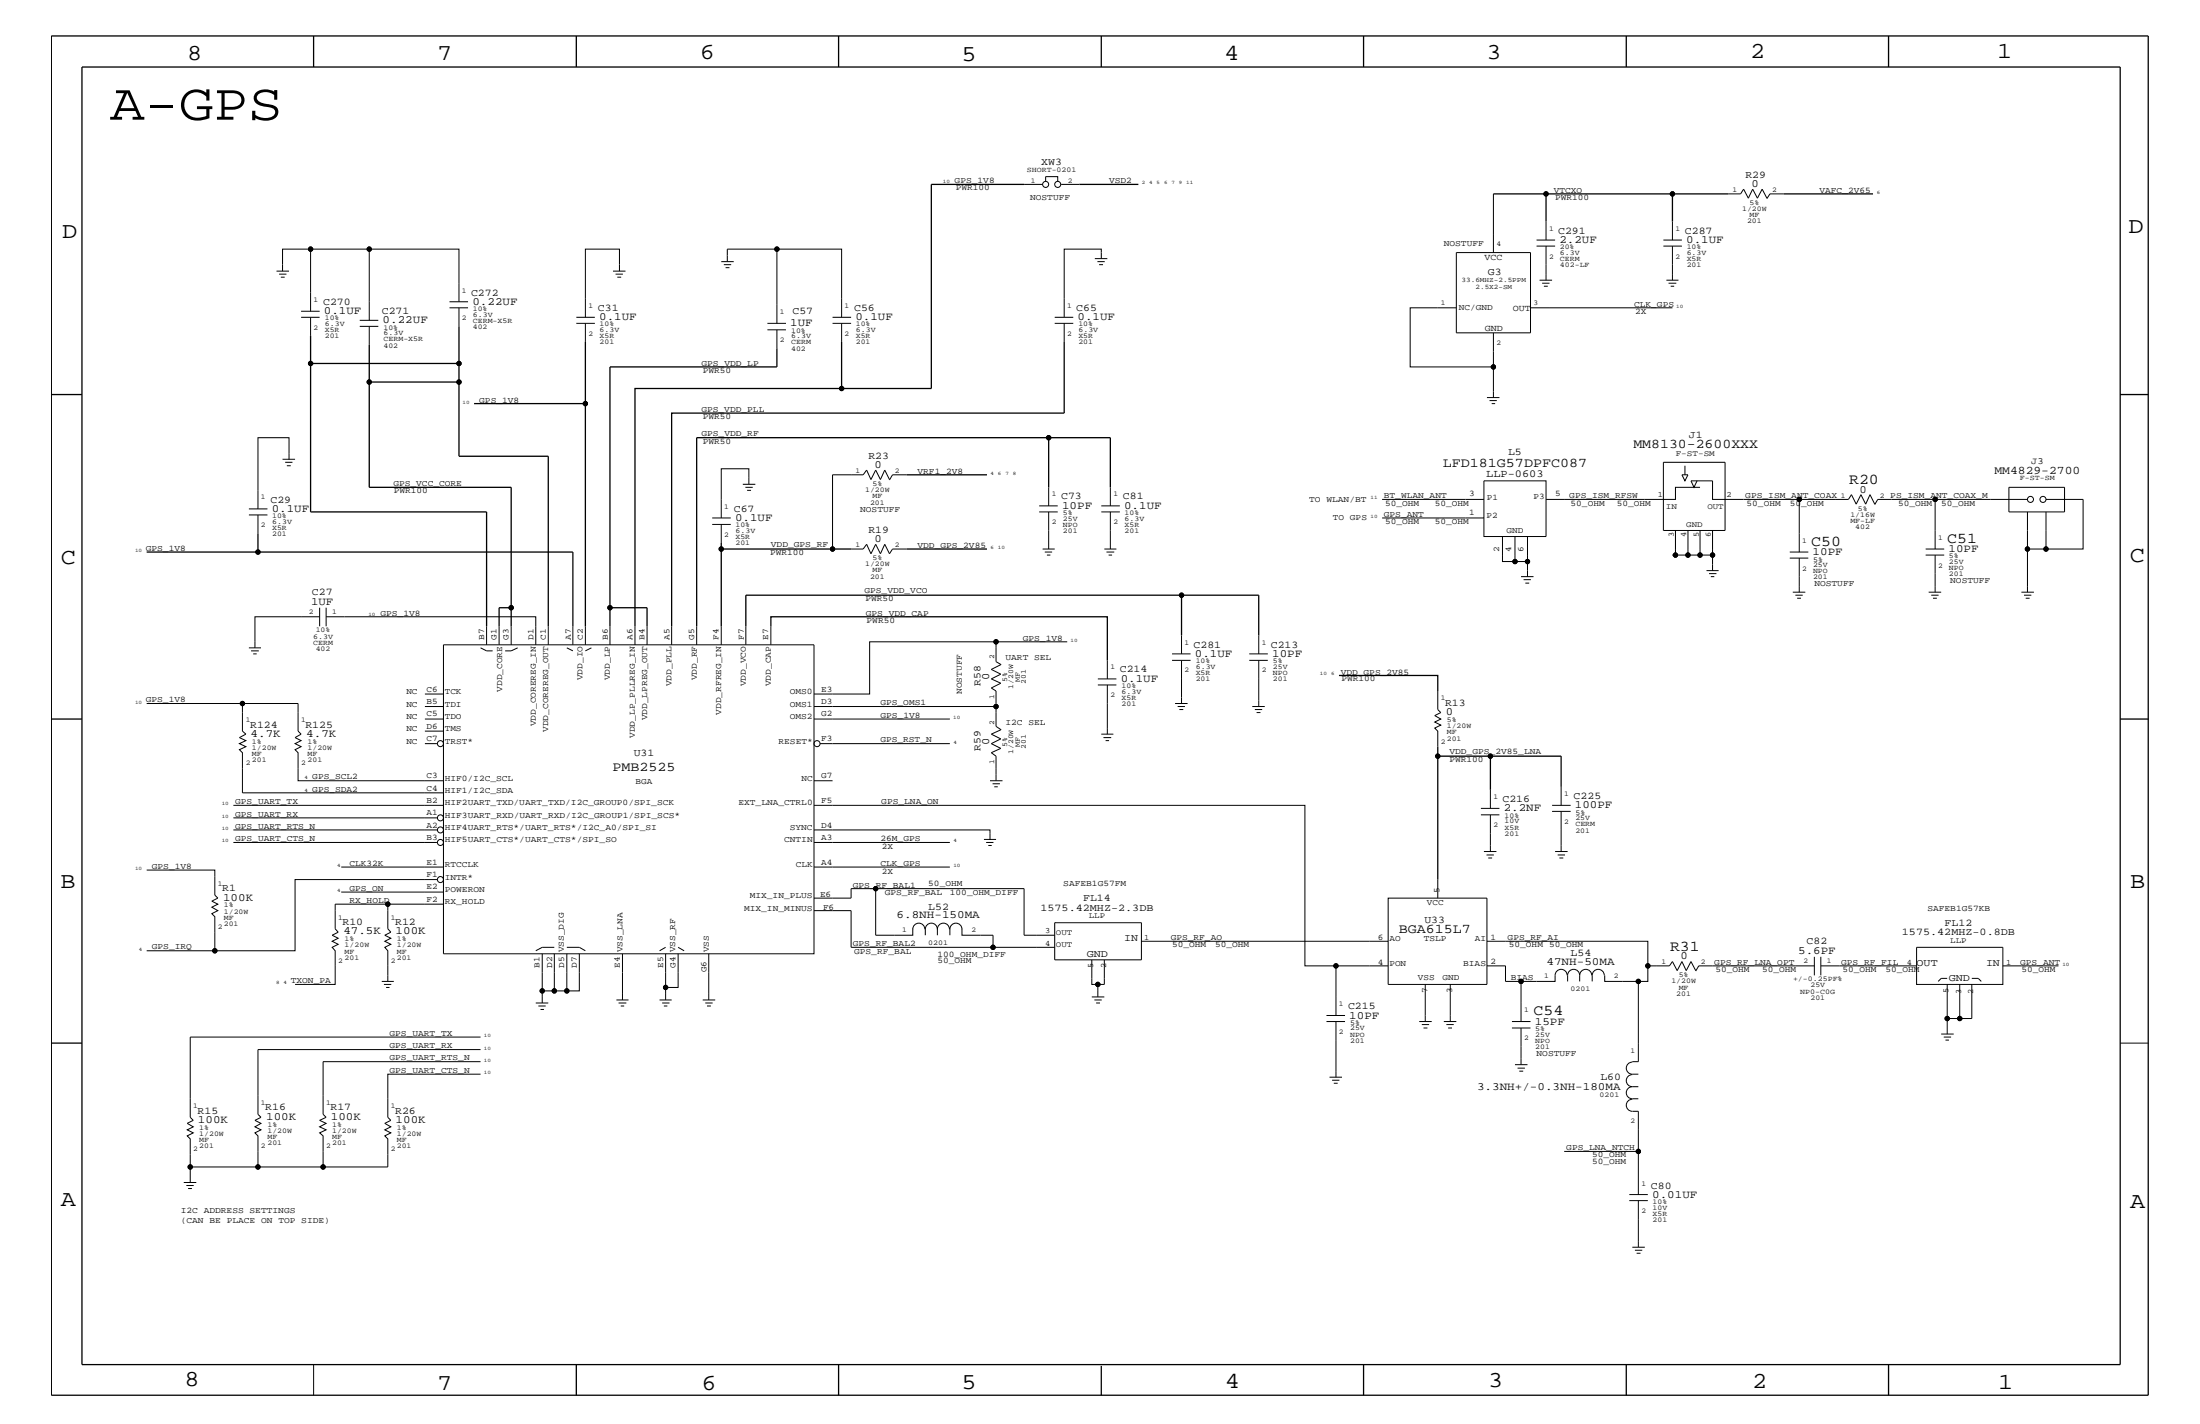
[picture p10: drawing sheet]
<svg xmlns="http://www.w3.org/2000/svg" width="432mm" height="279mm" viewBox="0 0 432 279" stroke-linecap="round" stroke-linejoin="round" font-family="sans-serif">
<g fill="none" stroke="#000" stroke-width=".2">
<path d="M201 36.2h3.6M205.2 35.6v-.9h2.4v.9M208.3 36.2h3.5M293.1 38v11.6M339.2 38h2.4l.6-.9 1 1.8 .8-1.8 .9 1.8 1-1.8 .9 1.8M350.1 38h-2.7l-.6 1M54.3 53.2h2.4M54.8 53.8h1.4M55.1 54.4h.8M61 48.9h-5.5v4.3M72.5 48.9h-11.5v12.2M88.2 59.2h3.7"/>
<path d="M90.1 59.2v-10.3h-17.6v14M120.3 53.2h2.5M120.8 53.8h1.5M121.2 54.4h.7M121.6 53.2v-4.3h-6.7v13.4M141.6 51.3h2.4M142.1 51.9h1.4M142.4 52.5h.8M152.5 48.9h-9.8v2.4M214.9 50.7h2.4M215.4 51.3h1.4M215.7 51.9h.8"/>
<path d="M216.2 50.7v-1.8h-7.3v13.4M285.8 49.6h14.6v15.7h-14.6zM301.6 48.3h3.6M301.6 47.1h3.6M302.2 55h2.4M302.7 55.6h1.4M303 56.2h.8M303.4 43.5v3.6M303.4 48.3v6.7M326.5 48.3h3.6M326.5 47.1h3.6M327.1 55h2.3"/>
<path d="M327.5 55.6h1.5M327.9 56.2h.7M328.3 43.5v3.6M328.3 48.3v6.7M59.1 62.3h3.6M59.1 61.1h3.6M61 62.3v3.6M70.6 64h3.7M70.6 62.9h3.7M72.5 64v3.7M88.2 60.4h3.7M90.1 60.4v3.6"/>
<path d="M113.1 63.4h3.7M113.1 62.3h3.7M114.9 63.4v3.7M150.6 63.4h3.7M150.6 64.7h3.7M152.5 64.7v3.7M163.4 63.4h3.6M163.4 62.3h3.6M165.2 62.3v-13.4h-12.7v14.5M165.2 63.4v3.7M207 63.4h3.7M207 62.3h3.7"/>
<path d="M208.9 63.4v3.7M285.8 60.4h-9v11.6h16.3v-6.7M291.8 78h2.5M292.4 78.6h1.4M292.8 79.2h.7M293.1 72v6M300.4 60.4h27.9M48.9 99.9h3.6M55.5 90.1h2.4M56 90.7h1.4M56.3 91.4h.8M56.7 90.1v-4.2h-6.1v14"/>
<path d="M145.8 95h2.5M146.3 95.6h1.4M146.6 96.2h.8M147 95v-3h-5.4v9.6M174.6 94.1l-.9-1.9-.9 1.9-.9-1.9-1 1.9-.8-1.9-.7 1h-6v14.5M178 93.2h-2.8l-.6 1M204 99.3h3.6M205.8 95.6v3.7M216.2 99.3h3.6M217.9 95.6v3.7M271.3 98h20M291.3 94.3h12.1v11h-12.1z"/>
<path d="M326.5 90.7h12.1v13.4h-12.1zM330.1 93.2h1.2l-.6 1.1zM330.7 91.4v1.8M333.1 94.3l-.6 1.3-.6-1.3h4.2v3.7h17M333.7 95.6h-4.9v2.4h-25.4M368 98.9l-1-1.8-.8 1.8-.9-1.8-1 1.8-.9-1.8-.6 .9h-9.7v10.3M379.8 98v9.7M394.3 95.6h10.9v4.8h-10.9zM397.9 98h-29.3l-.6 1M401.6 98h7.3v9.7h-7.3v-7.3M48.9 101h3.6M50.6 101v3.7"/>
<path d="M62.7 119.2v3.7M64 119.2v3.7M139.8 101.6h3.6M139.8 102.9h3.6M141.6 102.9v3.6M167 107.7h2.4l.7-.9 .8 1.9 1-1.9 .9 1.9 .9-1.9 .9 1.9 .6-1h2.8M204 100.4h3.6M204.6 107.7h2.4M205.1 108.3h1.4M205.5 108.9h.7M205.8 100.4v7.3M216.2 100.4h3.6"/>
<path d="M216.7 107.7h2.4M217.2 108.3h1.5M217.6 108.9h.7M217.9 100.4v7.3M271.3 101.6h20M294.9 105.3v4.9h4.9M297.3 105.3v4.9M298.5 113.1h2.5M299 113.7h1.5M299.4 114.4h.7M299.8 105.3v7.8M328.3 108.9h5.4"/>
<path d="M328.8 104.1v4.8M331.3 104.1v4.8M333.7 104.1v4.8h2.4v-4.8M334.9 112h2.4M335.4 112.6h1.5M335.8 113.1h.7M336.1 108.9v3.1M351.3 109.5h3.6M351.3 108.3h3.6M351.9 116.2h2.4M352.4 116.8h1.4M352.7 117.4h.8"/>
<path d="M353.1 109.5v6.7M378 107.7h3.6M378 108.9h3.6M378.5 116.2h2.5M379.1 116.8h1.4M379.4 117.4h.8M379.8 108.9v7.3M396.7 116.2h2.5M397.3 116.8h1.4M397.6 117.4h.8M397.9 100.4v7.3h3.7M397.9 107.7v8.5"/>
<path d="M28.8 138h18.8M48.9 127.1h2.3M49.3 127.7h1.5M49.7 128.3h.7M62.7 121h-12.7v6.1M64 121h41.2v5.5M83.4 138.6h3.6M83.4 136.2h3.6M87 126.5h72.8v60.6h-72.8zM94.3 127.1l1.2 .6h1.2M95.5 122.9v3.6M98 122.9v3.6"/>
<path d="M100.3 122.9v3.6M101.6 127.1l-1.3 .6h-1.2M107.6 122.9v3.6M111.3 127.1l1.1 .6M112.4 122.9v3.6M114.9 122.9v3.6M116.1 127.1l-1.2 .6M119.7 122.9v3.6M124.6 122.9v3.6M127 122.9v3.6M131.8 122.9v3.6M136.7 122.9v3.6"/>
<path d="M141.6 122.9v3.6M146.4 122.9v3.6M151.3 122.9v3.6M159.8 138.6h35.7M195.5 125.9h-24.8v10.3h-10.9M196.4 130.4l-1.8 .9 1.8 1-1.8 .9 1.8 .9-1.8 .9 .9 .6v6.9l1 .7M209.5 125.9h-14v3.9l1 .6M215.5 134.4h3.6M215.5 133.2h3.6M217.3 129.6v3.6M217.3 134.4v9.6M230 128.3h3.7"/>
<path d="M230 129.6h3.7M230.6 138h2.5M231.1 138.6h1.5M231.5 139.2h.7M231.9 124.7v3.6M231.9 129.6v8.4M245.2 128.3h3.6M245.2 129.6h3.6M245.8 138.6h2.4M246.3 139.2h1.4M246.6 139.8h.8M247.1 124.7v3.6"/>
<path d="M247.1 129.6v9M282.2 135.6v3.6l.6 .6-1.2 .6 1.2 .7-1.2 .6 1.2 .6-1.2 .6 .6 .6v3M45.8 158h41.2M83.4 145.9h2.4M83.4 143.5h3.6M83.4 141.1h3.6M87 153.2h-28.5v-5.5l-.6-.6 1.2-.6-1.2-.6 1.2-.6-1.2-.6 1.2-.7-.6-.5v-5.5h-10.9v5.5l.7 .5-1.3 .7 1.3 .6-1.3 .6 1.3 .6-1.3 .6 .6 .6v7.9h39.4M159.8 158h96.3v31.5h16.4M159.8 141.1h26.6M159.8 153.2h3.6M161 145.9h25.4M194.3 153.2h2.5"/>
<path d="M194.8 153.8h1.5M195.2 154.4h.6M196.4 143.2l-1.8 .8 1.8 1-1.8 .9 1.8 .9-1.8 .9 .9 .7v4.8M216.2 144h2.3M216.6 144.7h1.5M217 145.3h.7M290.7 159.9h3.6M290.7 158.6h3.6M292.5 155v3.6M292.5 159.9v7.2M304.6 158h3.7M304.6 159.2h3.7"/>
<path d="M306.4 154.4v3.6M306.4 159.2v7.9M28.8 170.7h13.4v4.9l.6 .6-1.2 .6 1.2 .6-1.2 .6 1.2 .7-1.2 .6 .6 .6v6.6h15.7v-13.9h27.9M45.8 162.8h40M45.8 165.3h40M45.8 160.5h40M67 170.1h20M67 175h20M76.1 177.4v4.8l.6 .7-1.2 .6 1.2 .6-1.2 .6 1.2 .6-1.2 .6 .6 .6v6.1M87 177.4h-21.2v4.8l.6 .7-1.2 .6 1.2 .6-1.2 .6 1.2 .6-1.2 .6 .6 .6v6.7h-7.9M159.8 176.2h7.2v-1.8h4.9v9.1h7.3v-1.3M159.8 162.8h34.5v1.9"/>
<path d="M159.8 170.1h26.6M159.8 165.3h26.6M159.8 178.7h7.2v7.2h40M171.9 174.4h29.1v9.1h6M193.1 164.7h2.4M193.5 165.3h1.5M194 165.9h.6M272.5 176.2h19.3v17h-19.3zM282.2 172.6v3.6M291.3 167.1h2.4M291.8 167.8h1.4M292.1 168.3h.8"/>
<path d="M305.2 167.1h2.5M305.7 167.8h1.5M306.1 168.3h.7M28.8 186.5h13.4M74.9 192.6h2.4M75.4 193.2h1.4M75.8 193.7h.7M105.2 196.8h2.4M105.7 197.4h1.4M106.1 198.1h.7M106.4 187.1v7.3h2.4M106.4 194.4v2.4"/>
<path d="M108.8 187.1v7.3h2.5M108.8 185.9h-2.4l-1.2 .6M111.3 187.1v7.3h2.4v-7.3M111.3 185.9h2.4l1.2 .6M121 196.2h2.4M121.4 196.8h1.5M121.8 197.4h.7M122.2 187.1v9.1M129.5 196.2h2.3M130 196.8h1.4M130.3 197.4h.7M130.6 187.1v6.6h2.5v-6.6"/>
<path d="M130.6 193.7v2.5M130.6 185.9l-1.1 .6M133.1 185.9l1.2 .6M137.9 196.2h2.5M138.4 196.8h1.5M138.8 197.4h.7M139.1 187.1v9.1M179.2 182.3a1.19 1.19 0 0 1 1.1-1.2 1.19 1.19 0 0 1 1.2 1.2M181.6 182.3a1.19 1.19 0 0 1 1.2-1.2 1.19 1.19 0 0 1 1.2 1.2 1.19 1.19 0 0 1 1.2-1.2 1.19 1.19 0 0 1 1.2 1.2M181.6 182.2v1.3M184 182.2v1.3M186.4 182.3a1.19 1.19 0 0 1 1.2-1.2 1.19 1.19 0 0 1 1.2 1.2"/>
<path d="M186.4 182.2v1.3M188.8 182.2v1.3h6.1v2.4M207 181h17v7.3h-17zM214.3 188.3v4.9h1.2M214.3 195.6h2.4M214.8 196.2h1.4M215.1 196.8h.8M215.5 193.2v2.4M216.7 188.3v4.9h-1.2M224 184.7h48.5M260.4 199.2h3.6M262.2 189.5v9.7"/>
<path d="M279.7 193.2v7.2M284.6 193.2v7.2M291.8 189.5h3.7v3.1h9.7v-1.2a1.19 1.19 0 0 1 1.2-1.2 1.19 1.19 0 0 1 1.2 1.2M291.8 184.7h31.6v4.8h4.3l.6-.8 .9 1.7 .9-1.7 .9 1.7 .9-1.7 .9 1.7M298.5 192.6v7.8M310 191.4a1.19 1.19 0 0 1 1.2-1.2 1.19 1.19 0 0 1 1.2 1.2M310 191.4a1.19 1.19 0 0 0-1.1-1.2 1.19 1.19 0 0 0-1.2 1.2v1.2M310 191.4v1.2M314.9 191.4a1.19 1.19 0 0 0-1.2-1.2 1.19 1.19 0 0 0-1.2 1.2v1.2M315 191.4v1.2h6.6M323.4 189.5v3.1h-1.8v15.7h-1.2M356.1 189.5h-22.7l-.6 1"/>
<path d="M356.1 187.7v3.7M357.4 189.5h18.8M357.4 187.7v3.7M376.2 185.9h16.9v7.3h-16.9zM382.2 193.2v6.6h2.4M382.2 199.8v3.1M382.2 192h-1.2l-.6 .6M384.6 193.2v6.6M387 193.2v6.6h-2.4M387 192h1.3l.6 .6M393.1 189.5h10.9M94.3 203.5h-57v15.7l.6 .6-1.2 .6 1.2 .7-1.2 .6 1.2 .6-1.2 .6 .6 .6v8.5"/>
<path d="M94.3 205.9h-43.7v12.7l.6 .6-1.2 .6 1.2 .6-1.2 .7 1.2 .6-1.2 .6 .6 .6v6.1h12.8v-6.1l-.7-.6 1.3-.6-1.3-.6 1.3-.7-1.3-.6 1.3-.6-.6-.6v-10.3h30.9M94.3 210.8h-18.2v8.4l.6 .6-1.2 .6 1.2 .7-1.2 .6 1.2 .6-1.2 .6 .6 .6v5.5h-12.7M260.4 200.4h3.6M260.9 211.4h2.5M261.5 211.9h1.4M261.8 212.5h.8M262.2 200.4v11M278.6 200.4h2.4M279.1 201h1.4M279.4 201.7h.8M283.4 200.4h2.4M283.9 201h1.4"/>
<path d="M284.2 201.7h.8M296.8 201.7h3.6M296.8 200.4h3.6M297.3 208.9h2.5M297.9 209.6h1.4M298.2 210.2h.8M298.5 201.7v7.2M320.4 213.2a1.19 1.19 0 0 0-1.2 1.2 1.19 1.19 0 0 0 1.2 1.2h1.2M320.4 208.4a1.19 1.19 0 0 0-1.2 1.2 1.19 1.19 0 0 0 1.2 1.2h1.2M320.4 210.8a1.19 1.19 0 0 0-1.2 1.2 1.19 1.19 0 0 0 1.2 1.2M320.4 215.7a1.19 1.19 0 0 0-1.2 1.1 1.19 1.19 0 0 0 1.2 1.2h1.2v7.9h-14.6M320.4 213.2h1.2"/>
<path d="M381 202.9h2.5M381.5 203.5h1.4M381.8 204.1h.7M416.1 204.7h5.5M36.1 232h2.4M36.6 232.6h1.4M36.9 233.2h.8M37.3 229h13.3M319.8 235.6h3.6M319.8 234.4h3.6M321.6 225.9v8.5M321.6 235.6v9.1"/>
<path d="M320.4 244.7h2.4M320.9 245.3h1.4M321.2 245.9h.8M61.6 267.7v6.1"/>
<circle cx="205.2" cy="36.2" r=".59"/>
<circle cx="207.6" cy="36.2" r=".59"/>
<circle cx="303.4" cy="38" r=".42"/>
<circle cx="328.3" cy="38" r=".42"/>
<circle cx="61" cy="48.9" r=".42"/>
<circle cx="72.5" cy="48.9" r=".42"/>
<circle cx="152.5" cy="48.9" r=".42"/>
<circle cx="61" cy="71.3" r=".42"/>
<circle cx="72.5" cy="75" r=".42"/>
<circle cx="90.1" cy="75" r=".42"/>
<circle cx="90.1" cy="71.3" r=".42"/>
<circle cx="114.9" cy="79.2" r=".42"/>
<circle cx="165.2" cy="76.2" r=".42"/>
<circle cx="293.1" cy="72" r=".42"/>
<circle cx="205.8" cy="85.9" r=".42"/>
<circle cx="353.1" cy="98" r=".42"/>
<circle cx="379.8" cy="98" r=".42"/>
<circle cx="398.5" cy="98" r=".59"/>
<circle cx="401" cy="98" r=".59"/>
<circle cx="50.6" cy="108.3" r=".42"/>
<circle cx="100.3" cy="119.2" r=".42"/>
<circle cx="119.7" cy="119.2" r=".42"/>
<circle cx="141.6" cy="107.7" r=".42"/>
<circle cx="163.4" cy="107.7" r=".42"/>
<circle cx="231.9" cy="116.8" r=".42"/>
<circle cx="297.3" cy="110.2" r=".42"/>
<circle cx="299.8" cy="110.2" r=".42"/>
<circle cx="328.8" cy="108.9" r=".42"/>
<circle cx="331.3" cy="108.9" r=".42"/>
<circle cx="333.7" cy="108.9" r=".42"/>
<circle cx="336.1" cy="108.9" r=".42"/>
<circle cx="397.9" cy="107.7" r=".42"/>
<circle cx="401.6" cy="107.7" r=".42"/>
<circle cx="47.6" cy="138" r=".42"/>
<circle cx="195.5" cy="138.6" r=".42"/>
<circle cx="195.5" cy="125.9" r=".42"/>
<circle cx="86.4" cy="145.9" r=".59"/>
<circle cx="160.4" cy="145.9" r=".59"/>
<circle cx="282.2" cy="148.4" r=".42"/>
<circle cx="292.5" cy="148.4" r=".42"/>
<circle cx="76.1" cy="177.4" r=".42"/>
<circle cx="86.4" cy="160.5" r=".59"/>
<circle cx="86.4" cy="172.6" r=".59"/>
<circle cx="86.4" cy="162.8" r=".59"/>
<circle cx="86.4" cy="165.3" r=".59"/>
<circle cx="171.9" cy="174.4" r=".42"/>
<circle cx="42.2" cy="186.5" r=".42"/>
<circle cx="106.4" cy="194.4" r=".42"/>
<circle cx="108.8" cy="194.4" r=".42"/>
<circle cx="111.3" cy="194.4" r=".42"/>
<circle cx="130.6" cy="193.7" r=".42"/>
<circle cx="194.9" cy="185.9" r=".42"/>
<circle cx="215.5" cy="193.2" r=".42"/>
<circle cx="262.2" cy="189.5" r=".42"/>
<circle cx="298.5" cy="192.6" r=".42"/>
<circle cx="321.6" cy="192.6" r=".42"/>
<circle cx="323.4" cy="189.5" r=".42"/>
<circle cx="382.2" cy="199.8" r=".42"/>
<circle cx="384.6" cy="199.8" r=".42"/>
<circle cx="37.3" cy="229" r=".42"/>
<circle cx="50.6" cy="229" r=".42"/>
<circle cx="63.4" cy="229" r=".42"/>
<circle cx="321.6" cy="225.9" r=".42"/>
</g>
<g fill="none" stroke="#000" stroke-width=".25">
<path d="M10.1 7.1h411.5v266.7h-411.5zM16.1 13.2h400v254.5h-400zM61.6 7.1v6.1M113.1 7.1v6.1M164.6 7.1v6.1M216.2 7.1v6.1M267.6 7.1v6.1M319.2 7.1v6.1M370.7 7.1v6.1M201 36.2h-18.2v40h-17.6M211.8 36.2h11.6M293.1 38h10.3"/>
<path d="M328.3 38h-24.9v5.5M339.2 38h-10.9v5.5M350.1 38h17.5M10.1 77.4h6M61 71.3h29.1M61 65.9v34.5h34.5v22.5M72.5 67.7v7.3M90.1 75h-17.6v20.6h27.8v27.3M90.1 64v25.5h17.5v33.4M93 79.2h21.9M114.9 67.1v55.8M152.5 68.4v3.6h-32.8v47.2"/>
<path d="M165.2 67.1v9.1h-40.6v46.7M208.9 67.1v14h-77.1v41.8M416.1 77.4h5.5M178 93.2h15.7M205.8 95.6v-9.7h12.1v9.7M205.8 85.9h-69.1v37M28.8 108.3h83.6v14.6M50.6 104.7v3.6M100.3 119.2h-2.3v3.7M141.6 107.7h25.4M141.6 106.5v16.4M178 107.7h15.7"/>
<path d="M231.9 116.8h-85.5v6.1M119.7 122.9v-3.7h7.3v3.7M151.3 122.9v-1.9h66v8.6M231.9 124.7v-7.9h15.2v7.9M262.8 132.5h19.4v3.1M10.1 141.1h6M282.2 146.5v1.9M292.5 148.4h-10.3v24.2M292.5 148.4h13.9v6M292.5 148.4v6.6M416.1 141.1h5.5M10.1 204.7h6"/>
<path d="M113.1 267.7v6.1M164.6 267.7v6.1M216.2 268v5.8M267.6 267.7v6.1M319.2 267.7v6.1M370.7 267.7v6.1"/>
</g>
<g fill="#000">
<circle cx="303.4" cy="38" r=".42"/>
<circle cx="328.3" cy="38" r=".42"/>
<circle cx="61" cy="48.9" r=".42"/>
<circle cx="72.5" cy="48.9" r=".42"/>
<circle cx="152.5" cy="48.9" r=".42"/>
<circle cx="61" cy="71.3" r=".42"/>
<circle cx="72.5" cy="75" r=".42"/>
<circle cx="90.1" cy="75" r=".42"/>
<circle cx="90.1" cy="71.3" r=".42"/>
<circle cx="114.9" cy="79.2" r=".42"/>
<circle cx="165.2" cy="76.2" r=".42"/>
<circle cx="293.1" cy="72" r=".42"/>
<circle cx="205.8" cy="85.9" r=".42"/>
<circle cx="353.1" cy="98" r=".42"/>
<circle cx="379.8" cy="98" r=".42"/>
<circle cx="50.6" cy="108.3" r=".42"/>
<circle cx="100.3" cy="119.2" r=".42"/>
<circle cx="119.7" cy="119.2" r=".42"/>
<circle cx="141.6" cy="107.7" r=".42"/>
<circle cx="163.4" cy="107.7" r=".42"/>
<circle cx="231.9" cy="116.8" r=".42"/>
<circle cx="297.3" cy="110.2" r=".42"/>
<circle cx="299.8" cy="110.2" r=".42"/>
<circle cx="328.8" cy="108.9" r=".42"/>
<circle cx="331.3" cy="108.9" r=".42"/>
<circle cx="333.7" cy="108.9" r=".42"/>
<circle cx="336.1" cy="108.9" r=".42"/>
<circle cx="397.9" cy="107.7" r=".42"/>
<circle cx="401.6" cy="107.7" r=".42"/>
<circle cx="47.6" cy="138" r=".42"/>
<circle cx="195.5" cy="138.6" r=".42"/>
<circle cx="195.5" cy="125.9" r=".42"/>
<circle cx="282.2" cy="148.4" r=".42"/>
<circle cx="292.5" cy="148.4" r=".42"/>
<circle cx="76.1" cy="177.4" r=".42"/>
<circle cx="171.9" cy="174.4" r=".42"/>
<circle cx="42.2" cy="186.5" r=".42"/>
<circle cx="106.4" cy="194.4" r=".42"/>
<circle cx="108.8" cy="194.4" r=".42"/>
<circle cx="111.3" cy="194.4" r=".42"/>
<circle cx="130.6" cy="193.7" r=".42"/>
<circle cx="194.9" cy="185.9" r=".42"/>
<circle cx="215.5" cy="193.2" r=".42"/>
<circle cx="262.2" cy="189.5" r=".42"/>
<circle cx="298.5" cy="192.6" r=".42"/>
<circle cx="321.6" cy="192.6" r=".42"/>
<circle cx="323.4" cy="189.5" r=".42"/>
<circle cx="382.2" cy="199.8" r=".42"/>
<circle cx="384.6" cy="199.8" r=".42"/>
<circle cx="37.3" cy="229" r=".42"/>
<circle cx="50.6" cy="229" r=".42"/>
<circle cx="63.4" cy="229" r=".42"/>
<circle cx="321.6" cy="225.9" r=".42"/>
</g>
<text font-size="10.2" x="21.6" y="23.5">A-GPS</text>
<g font-size="4.5">
<text x="36.8" y="11.7">8</text>
<text x="85.8" y="11.7">7</text>
<text x="137.3" y="11.5">6</text>
<text x="240.3" y="11.7">4</text>
<text x="291.8" y="11.5">3</text>
<text x="343.5" y="11.5">2</text>
<text x="392" y="11.5">1</text>
<text x="188.7" y="12.1">5</text>
<text x="12.2" y="46.8">D</text>
<text x="417.7" y="45.7">D</text>
<text x="11.9" y="110.6">C</text>
<text x="418" y="110.3">C</text>
<text x="11.9" y="174.3">B</text>
<text x="418.1" y="174.2">B</text>
<text x="11.9" y="236.7">A</text>
<text x="418.1" y="237.1">A</text>
<text x="36.2" y="271.9">8</text>
<text x="85.8" y="272.7">7</text>
<text x="137.7" y="272.7">6</text>
<text x="188.7" y="272.5">5</text>
<text x="240.4" y="272.3">4</text>
<text x="292.1" y="272.2">3</text>
<text x="343.9" y="272.3">2</text>
<text x="392.2" y="272.6">1</text>
</g>
<g font-size="3">
<text x="362.9" y="95">R20</text>
<text x="355.5" y="107.1">C50</text>
<text x="382.2" y="106.5">C51</text>
<text x="327.8" y="186.5">R31</text>
<text x="301" y="199.2">C54</text>
</g>
<g font-size="2.6">
<text x="320.6" y="88">MM8130-2600XXX</text>
<text x="283.2" y="91.6">LFD181G57DPFC087</text>
<text x="120.2" y="151.3">PMB2525</text>
<text x="274.5" y="183.1">BGA615L7</text>
</g>
<text font-size="2.3" x="391.5" y="92.9">MM4829-2700</text>
<g font-size="2.2">
<text x="343.8" y="36.7">0</text>
<text x="306.1" y="47.7">2.2UF</text>
<text x="331" y="47.7">0.1UF</text>
<text x="92.7" y="59.8">0.22UF</text>
<text x="63.6" y="61.7">0.1UF</text>
<text x="75.1" y="63.4">0.22UF</text>
<text x="117.6" y="62.9">0.1UF</text>
<text x="155.1" y="64">1UF</text>
<text x="167.9" y="62.9">0.1UF</text>
<text x="211.5" y="62.9">0.1UF</text>
<text x="171.7" y="91.8">0</text>
<text x="53.3" y="100.4">0.1UF</text>
<text x="208.4" y="99.9">10PF</text>
<text x="220.6" y="99.9">0.1UF</text>
<text x="365" y="96.7">0</text>
<text x="144.3" y="102.2">0.1UF</text>
<text x="171.7" y="106.4">0</text>
<text x="355.8" y="108.9">10PF</text>
<text x="382.4" y="108.3">10PF</text>
<text x="61" y="118.6">1UF</text>
<text x="234.5" y="128.9">0.1UF</text>
<text x="249.7" y="128.9">10PF</text>
<text x="194.1" y="133.4" transform="rotate(-90 194.1 133.4)">0</text>
<text x="220" y="133.8">0.1UF</text>
<text x="283.8" y="140.3">0</text>
<text x="49.2" y="144.6">4.7K</text>
<text x="60.1" y="144.6">4.7K</text>
<text x="194.1" y="146.1" transform="rotate(-90 194.1 146.1)">0</text>
<text x="295.1" y="159.2">2.2NF</text>
<text x="309.1" y="158.6">100PF</text>
<text x="43.8" y="176.7">100K</text>
<text x="67.4" y="183.3">47.5K</text>
<text x="77.6" y="183.3">100K</text>
<text x="176" y="180.2">6.8NH-150MA</text>
<text x="303.5" y="189.3">47NH-50MA</text>
<text x="329.8" y="188.2">0</text>
<text x="352.9" y="187.1">5.6PF</text>
<text x="264.8" y="199.8">10PF</text>
<text x="301.2" y="201">15PF</text>
<text x="289.9" y="213.8">3.3NH+/-0.3NH-180MA</text>
<text x="38.9" y="220.3">100K</text>
<text x="52.2" y="219.7">100K</text>
<text x="64.9" y="219.7">100K</text>
<text x="77.6" y="220.3">100K</text>
<text x="324.3" y="235">0.01UF</text>
</g>
<text font-size="2.1" x="291.7" y="93.7">LLP-0603</text>
<g font-size="2">
<text x="204.4" y="32.5">XW3</text>
<text x="342.6" y="35">R29</text>
<text x="305.8" y="45.9">C291</text>
<text x="330.7" y="45.9">C287</text>
<text x="292" y="54">G3</text>
<text x="63.4" y="59.8">C270</text>
<text x="92.5" y="58">C272</text>
<text x="74.9" y="61.7">C271</text>
<text x="117.3" y="61.1">C31</text>
<text x="155.5" y="61.7">C57</text>
<text x="167.6" y="61.1">C56</text>
<text x="211.2" y="61.1">C65</text>
<text x="296" y="89.2">L5</text>
<text x="331.5" y="85.9">J1</text>
<text x="170.4" y="90.1">R23</text>
<text x="53.1" y="98.7">C29</text>
<text x="144" y="100.4">C67</text>
<text x="208.3" y="98">C73</text>
<text x="220.4" y="98">C81</text>
<text x="170.4" y="104.7">R19</text>
<text x="61.2" y="116.8">C27</text>
<text x="219.8" y="131.9">C214</text>
<text x="234.3" y="127.1">C281</text>
<text x="249.4" y="127.1">C213</text>
<text x="192.4" y="134.6" transform="rotate(-90 192.4 134.6)">R58</text>
<text x="49.1" y="142.8">R124</text>
<text x="59.9" y="142.8">R125</text>
<text x="283.6" y="138.5">R13</text>
<text x="124.4" y="148.4">U31</text>
<text x="192.4" y="147.3" transform="rotate(-90 192.4 147.3)">R59</text>
<text x="294.9" y="157.4">C216</text>
<text x="308.9" y="156.8">C225</text>
<text x="43.6" y="174.9">R1</text>
<text x="182.2" y="178.5">L52</text>
<text x="204.2" y="178.7">1575.42MHZ-2.3DB</text>
<text x="212.6" y="176.8">FL14</text>
<text x="67.2" y="181.6">R10</text>
<text x="77.6" y="181.6">R12</text>
<text x="220.6" y="184.7">IN</text>
<text x="279.6" y="181">U33</text>
<text x="354.6" y="185.3">C82</text>
<text x="373.3" y="183.5">1575.42MHZ-0.8DB</text>
<text x="381.7" y="181.6">FL12</text>
<text x="213.3" y="187.7">GND</text>
<text x="308.3" y="187.6">L54</text>
<text x="376.2" y="189.6">OUT</text>
<text x="389.8" y="189.5">IN</text>
<text x="382.5" y="192.6">GND</text>
<text x="264.6" y="198.1">C215</text>
<text x="314.1" y="211.9">L60</text>
<text x="38.8" y="218.6">R15</text>
<text x="52.1" y="217.9">R16</text>
<text x="64.9" y="217.9">R17</text>
<text x="77.6" y="218.6">R26</text>
<text x="324" y="233.2">C80</text>
</g>
<text font-size="1.9" x="398.7" y="91.1">J3</text>
<g font-size="1.8">
<text x="291.3" y="51.1">VCC</text>
<text x="291.4" y="64.9">GND</text>
<text x="296.9" y="61.1">OUT</text>
</g>
<g font-size="1.7">
<text x="187.4" y="35.9">GPS_1V8</text>
<text x="217.7" y="35.9">VSD2</text>
<text x="187.6" y="37.4">PWR100</text>
<text x="202.2" y="39.2">NOSTUFF</text>
<text x="305" y="37.8">VTCXO</text>
<text x="305.2" y="39.2">PWR100</text>
<text x="357.1" y="37.8">VAFC_2V65</text>
<text x="283.4" y="48.3">NOSTUFF</text>
<text x="286.3" y="60.9">NC/GND</text>
<text x="320.7" y="60.2">CLK_GPS</text>
<text x="321" y="61.7">2X</text>
<text x="137.7" y="71.7">GPS_VDD_LP</text>
<text x="137.9" y="73.2">PWR50</text>
<text x="94.1" y="79">GPS_1V8</text>
<text x="137.7" y="80.8">GPS_VDD_PLL</text>
<text x="137.9" y="82.2">PWR50</text>
<text x="137.7" y="85.6">GPS_VDD_RF</text>
<text x="137.9" y="87.1">PWR50</text>
<text x="77.2" y="95.4">GPS_VCC_CORE</text>
<text x="180.1" y="92.9">VRF1_2V8</text>
<text x="77.3" y="96.8">PWR100</text>
<text x="168.8" y="100.4">NOSTUFF</text>
<text x="257" y="98.4">TO WLAN/BT</text>
<text x="271.6" y="97.7">BT_WLAN_ANT</text>
<text x="271.6" y="101.4">GPS_ANT</text>
<text x="271.9" y="99.3">50_OHM</text>
<text x="281.6" y="99.3">50_OHM</text>
<text x="288.4" y="97.3">3</text>
<text x="288.4" y="101">1</text>
<text x="291.8" y="101.6">P2</text>
<text x="291.8" y="98.2">P1</text>
<text x="301" y="98">P3</text>
<text x="305.2" y="97.3">5</text>
<text x="308" y="97.7">GPS_ISM_RFSW</text>
<text x="308.3" y="99.3">50_OHM</text>
<text x="317.3" y="99.3">50_OHM</text>
<text x="342.6" y="97.7">GPS_ISM_ANT_COAX</text>
<text x="342.8" y="99.3">50_OHM</text>
<text x="351.3" y="99.3">50_OHM</text>
<text x="371" y="97.7">PS_ISM_ANT_COAX_M</text>
<text x="372.5" y="99.3">50_OHM</text>
<text x="381" y="99.3">50_OHM</text>
<text x="151.3" y="107.4">VDD_GPS_RF</text>
<text x="180.1" y="107.5">VDD_GPS_2V85</text>
<text x="261.6" y="102.1">TO GPS</text>
<text x="271.9" y="102.9">50_OHM</text>
<text x="281.6" y="102.9">50_OHM</text>
<text x="295.7" y="104.7">GND</text>
<text x="28.6" y="108.1">GPS_1V8</text>
<text x="151.1" y="108.8">PWR100</text>
<text x="294.2" y="108.2" transform="rotate(-90 294.2 108.2)">2</text>
<text x="296.6" y="108.2" transform="rotate(-90 296.6 108.2)">4</text>
<text x="299" y="108.2" transform="rotate(-90 299 108.2)">6</text>
<text x="169.7" y="116.4">GPS_VDD_VCO</text>
<text x="169.8" y="117.9">PWR50</text>
<text x="356.1" y="115">NOSTUFF</text>
<text x="382.8" y="114.4">NOSTUFF</text>
<text x="74.7" y="120.8">GPS_1V8</text>
<text x="95" y="125.5" transform="rotate(-90 95 125.5)">B7</text>
<text x="97.5" y="125.5" transform="rotate(-90 97.5 125.5)">G1</text>
<text x="99.8" y="125.5" transform="rotate(-90 99.8 125.5)">G3</text>
<text x="104.7" y="125.5" transform="rotate(-90 104.7 125.5)">D1</text>
<text x="107.1" y="125.5" transform="rotate(-90 107.1 125.5)">C1</text>
<text x="112" y="125.5" transform="rotate(-90 112 125.5)">A7</text>
<text x="114.4" y="125.5" transform="rotate(-90 114.4 125.5)">C2</text>
<text x="119.3" y="125.5" transform="rotate(-90 119.3 125.5)">B6</text>
<text x="124.1" y="125.5" transform="rotate(-90 124.1 125.5)">A6</text>
<text x="126.5" y="125.5" transform="rotate(-90 126.5 125.5)">B4</text>
<text x="131.4" y="125.5" transform="rotate(-90 131.4 125.5)">A5</text>
<text x="136.2" y="125.5" transform="rotate(-90 136.2 125.5)">G5</text>
<text x="141.1" y="125.5" transform="rotate(-90 141.1 125.5)">F4</text>
<text x="146" y="125.5" transform="rotate(-90 146 125.5)">F7</text>
<text x="150.8" y="125.5" transform="rotate(-90 150.8 125.5)">E7</text>
<text x="169.9" y="120.8">GPS_VDD_CAP</text>
<text x="170.1" y="122.3">PWR50</text>
<text x="200.7" y="125.7">GPS_1V8</text>
<text x="197.4" y="129.6">UART SEL</text>
<text x="28.6" y="137.8">GPS_1V8</text>
<text x="79.8" y="136.2">NC</text>
<text x="83.7" y="135.7">C6</text>
<text x="87.3" y="136.2">TCK</text>
<text x="98.6" y="135.7" transform="rotate(-90 98.6 135.7)">VDD_CORE</text>
<text x="114.3" y="133.5" transform="rotate(-90 114.3 133.5)">VDD_IO</text>
<text x="119.7" y="133.5" transform="rotate(-90 119.7 133.5)">VDD_LP</text>
<text x="131.8" y="134.6" transform="rotate(-90 131.8 134.6)">VDD_PLL</text>
<text x="136.7" y="133.5" transform="rotate(-90 136.7 133.5)">VDD_RF</text>
<text x="146.4" y="134.6" transform="rotate(-90 146.4 134.6)">VDD_VCO</text>
<text x="151.3" y="134.6" transform="rotate(-90 151.3 134.6)">VDD_CAP</text>
<text x="155" y="136.2">OMS0</text>
<text x="161.2" y="135.7">E3</text>
<text x="188.8" y="136.2" transform="rotate(-90 188.8 136.2)">NOSTUFF</text>
<text x="263.1" y="132.4">VDD_GPS_2V85</text>
<text x="263.3" y="133.6">PWR100</text>
<text x="79.8" y="143.5">NC</text>
<text x="79.8" y="138.6">NC</text>
<text x="79.8" y="141.1">NC</text>
<text x="83.7" y="138.1">B5</text>
<text x="83.7" y="140.6">C5</text>
<text x="83.7" y="143">D6</text>
<text x="87.3" y="143.5">TMS</text>
<text x="87.3" y="138.6">TDI</text>
<text x="87.3" y="141.1">TDO</text>
<text x="105.2" y="142.5" transform="rotate(-90 105.2 142.5)">VDD_COREREG_IN</text>
<text x="107.6" y="143.6" transform="rotate(-90 107.6 143.6)">VDD_COREREG_OUT</text>
<text x="127" y="141.3" transform="rotate(-90 127 141.3)">VDD_LPREG_OUT</text>
<text x="141.6" y="140.2" transform="rotate(-90 141.6 140.2)">VDD_RFREG_IN</text>
<text x="155" y="138.6">OMS1</text>
<text x="155" y="141.1">OMS2</text>
<text x="161.2" y="138.1">D3</text>
<text x="161.2" y="140.6">G2</text>
<text x="172.8" y="138.4">GPS_OMS1</text>
<text x="172.8" y="140.8">GPS_1V8</text>
<text x="197.4" y="142.3">I2C SEL</text>
<text x="79.8" y="145.9">NC</text>
<text x="83.7" y="145.4">C7</text>
<text x="87.3" y="145.9">TRST*</text>
<text x="124.6" y="144.8" transform="rotate(-90 124.6 144.8)">VDD_LP_PLLREG_IN</text>
<text x="152.8" y="145.9">RESET*</text>
<text x="161.2" y="145.4">F3</text>
<text x="172.8" y="145.7">GPS_RST_N</text>
<text x="284.5" y="147.9">VDD_GPS_2V85_LNA</text>
<text x="284.5" y="149.5">PWR100</text>
<text x="61.3" y="152.9">GPS_SCL2</text>
<text x="61.3" y="155.4">GPS_SDA2</text>
<text x="83.7" y="152.7">C3</text>
<text x="83.7" y="155.1">C4</text>
<text x="87.3" y="155.6">HIF1/I2C_SDA</text>
<text x="87.3" y="153.2">HIF0/I2C_SCL</text>
<text x="124.8" y="153.8">BGA</text>
<text x="157.3" y="153.2">NC</text>
<text x="161.2" y="152.7">G7</text>
<text x="46.1" y="160.2">GPS_UART_RX</text>
<text x="46.1" y="157.8">GPS_UART_TX</text>
<text x="83.7" y="157.5">B2</text>
<text x="83.7" y="160">A1</text>
<text x="87.3" y="160.5">HIF3UART_RXD/UART_RXD/I2C_GROUP1/SPI_SCS*</text>
<text x="87.3" y="158">HIF2UART_TXD/UART_TXD/I2C_GROUP0/SPI_SCK</text>
<text x="144.9" y="158">EXT_LNA_CTRL0</text>
<text x="161.2" y="157.5">F5</text>
<text x="173" y="157.7">GPS_LNA_ON</text>
<text x="46.1" y="162.7">GPS_UART_RTS_N</text>
<text x="46.1" y="165">GPS_UART_CTS_N</text>
<text x="83.7" y="162.4">A2</text>
<text x="83.7" y="164.8">B3</text>
<text x="87.3" y="162.8">HIF4UART_RTS*/UART_RTS*/I2C_A0/SPI_SI</text>
<text x="87.3" y="165.3">HIF5UART_CTS*/UART_CTS*/SPI_SO</text>
<text x="153.9" y="165.3">CNTIN</text>
<text x="155" y="162.8">SYNC</text>
<text x="161.2" y="162.4">D4</text>
<text x="161.2" y="164.8">A3</text>
<text x="172.8" y="165">26M_GPS</text>
<text x="173.1" y="166.5">2X</text>
<text x="29.8" y="170.5">GPS_1V8</text>
<text x="68.6" y="169.9">CLK32K</text>
<text x="83.7" y="169.7">E1</text>
<text x="83.7" y="172.1">F1</text>
<text x="87.3" y="172.6">INTR*</text>
<text x="87.3" y="170.1">RTCCLK</text>
<text x="156.2" y="170.1">CLK</text>
<text x="161.2" y="169.7">A4</text>
<text x="172.8" y="169.9">CLK_GPS</text>
<text x="173.1" y="171.4">2X</text>
<text x="182.2" y="173.8">50_OHM</text>
<text x="208.7" y="173.8">SAFEB1G57FM</text>
<text x="68.6" y="174.8">GPS_ON</text>
<text x="68.6" y="177.2">RX_HOLD</text>
<text x="83.7" y="174.5">E2</text>
<text x="83.7" y="176.9">F2</text>
<text x="87.3" y="175">POWERON</text>
<text x="87.3" y="177.4">RX_HOLD</text>
<text x="146.1" y="178.7">MIX_IN_MINUS</text>
<text x="147.2" y="176.2">MIX_IN_PLUS</text>
<text x="161" y="176.1">E6</text>
<text x="161.5" y="178.5">F6</text>
<text x="167.4" y="174.2">GPS_RF_BAL1</text>
<text x="173.7" y="175.6">GPS_RF_BAL</text>
<text x="186.4" y="175.6">100_OHM_DIFF</text>
<text x="280.1" y="177.7">VCC</text>
<text x="282.5" y="175.2" transform="rotate(-90 282.5 175.2)">5</text>
<text x="378.3" y="178.7">SAFEB1G57KB</text>
<text x="167.4" y="185.7">GPS_RF_BAL2</text>
<text x="229.8" y="184.4">GPS_RF_AO</text>
<text x="230" y="185.9">50_OHM</text>
<text x="238.5" y="185.9">50_OHM</text>
<text x="270.4" y="184.4">6</text>
<text x="272.7" y="184.7">AO</text>
<text x="279.4" y="184.7">TSLP</text>
<text x="289.5" y="184.7">AI</text>
<text x="292.5" y="184.3">1</text>
<text x="295.9" y="184.4">GPS_RF_AI</text>
<text x="296.2" y="185.9">50_OHM 50_OHM</text>
<text x="29.8" y="186.3">GPS_IRQ</text>
<text x="105.9" y="189.9" transform="rotate(-90 105.9 189.9)">B1</text>
<text x="108.4" y="189.9" transform="rotate(-90 108.4 189.9)">D2</text>
<text x="110.7" y="186.9" transform="rotate(-90 110.7 186.9)">VSS_DIG</text>
<text x="110.7" y="189.9" transform="rotate(-90 110.7 189.9)">D5</text>
<text x="113.2" y="189.9" transform="rotate(-90 113.2 189.9)">D7</text>
<text x="121.7" y="189.9" transform="rotate(-90 121.7 189.9)">E4</text>
<text x="122.2" y="186.9" transform="rotate(-90 122.2 186.9)">VSS_LNA</text>
<text x="130.1" y="189.9" transform="rotate(-90 130.1 189.9)">E5</text>
<text x="132.5" y="186.9" transform="rotate(-90 132.5 186.9)">VSS_RF</text>
<text x="132.6" y="189.9" transform="rotate(-90 132.6 189.9)">G4</text>
<text x="138.7" y="190.8" transform="rotate(-90 138.7 190.8)">G6</text>
<text x="139.1" y="186.9" transform="rotate(-90 139.1 186.9)">VSS</text>
<text x="167.6" y="187.1">GPS_RF_BAL</text>
<text x="184" y="187.7">100_OHM_DIFF</text>
<text x="184" y="188.9">50_OHM</text>
<text x="270.4" y="189.3">4</text>
<text x="272.7" y="189.5">PON</text>
<text x="287.2" y="189.5">BIAS</text>
<text x="292.5" y="189.2">2</text>
<text x="336.5" y="189.3">GPS_RF_LNA_OPT</text>
<text x="336.7" y="190.8">50_OHM</text>
<text x="345.9" y="190.8">50_OHM</text>
<text x="361.4" y="189.3">GPS_RF_FIL</text>
<text x="361.6" y="190.8">50_OHM</text>
<text x="370.1" y="190.8">50_OHM</text>
<text x="396.5" y="189.3">GPS_ANT</text>
<text x="396.7" y="190.8">50_OHM</text>
<text x="57.1" y="192.9">TXON_PA</text>
<text x="278.3" y="192.3">VSS</text>
<text x="280.2" y="194.8" transform="rotate(-90 280.2 194.8)">7</text>
<text x="283.1" y="192.3">GND</text>
<text x="285" y="194.8" transform="rotate(-90 285 194.8)">3</text>
<text x="296.5" y="192.3">BIAS</text>
<text x="76.5" y="203.2">GPS_UART_TX</text>
<text x="76.5" y="205.7">GPS_UART_RX</text>
<text x="76.5" y="208.1">GPS_UART_RTS_N</text>
<text x="301.6" y="207.1">NOSTUFF</text>
<text x="76.5" y="210.5">GPS_UART_CTS_N</text>
<text x="307.4" y="225.7">GPS_LNA_NTCH</text>
<text x="312.5" y="227.1">50_OHM</text>
<text x="312.5" y="228.4">50_OHM</text>
<text x="35.5" y="239.9">(CAN BE PLACE ON TOP SIDE)</text>
<text x="35.5" y="238">I2C ADDRESS SETTINGS</text>
</g>
<g font-size="1.6">
<text x="328.9" y="89.4">F-ST-SM</text>
<text x="325.4" y="97.6">1</text>
<text x="327" y="99.9">IN</text>
<text x="335.1" y="99.9">OUT</text>
<text x="338.8" y="97.6">2</text>
<text x="328.5" y="105.3" transform="rotate(-90 328.5 105.3)">3</text>
<text x="331" y="105.3" transform="rotate(-90 331 105.3)">4</text>
<text x="331" y="103.4">GND</text>
<text x="333.4" y="105.3" transform="rotate(-90 333.4 105.3)">5</text>
<text x="335.8" y="105.3" transform="rotate(-90 335.8 105.3)">6</text>
<text x="205.1" y="183.1">3</text>
<text x="205.1" y="185.5">4</text>
<text x="207.3" y="183.5">OUT</text>
<text x="207.3" y="185.9">OUT</text>
<text x="213.7" y="180.2">LLP</text>
<text x="224.5" y="184.3">1</text>
<text x="382.8" y="185">LLP</text>
<text x="214.5" y="189.9" transform="rotate(-90 214.5 189.9)">5</text>
<text x="217.1" y="190" transform="rotate(-90 217.1 190)">2</text>
<text x="374.2" y="189.3">4</text>
<text x="393.8" y="189.3">1</text>
<text x="382.4" y="194.9" transform="rotate(-90 382.4 194.9)">5</text>
<text x="384.9" y="195" transform="rotate(-90 384.9 195)">3</text>
<text x="387.3" y="195" transform="rotate(-90 387.3 195)">2</text>
</g>
<g font-size="1.4">
<text x="201.5" y="33.7">SHORT-0201</text>
<text x="202.3" y="35.8">1</text>
<text x="209.6" y="35.8">2</text>
<text x="340" y="37.6">1</text>
<text x="341.9" y="41.4">1/20W</text>
<text x="343.4" y="40.2">5%</text>
<text x="347.8" y="37.6">2</text>
<text x="304" y="45.3">1</text>
<text x="328.8" y="45.3">1</text>
<text x="342.9" y="43.8">201</text>
<text x="343.4" y="42.6">MF</text>
<text x="293.7" y="48.3">4</text>
<text x="304" y="50.7">2</text>
<text x="306.2" y="50">6.3V</text>
<text x="306.2" y="51.3">CERM</text>
<text x="306.2" y="52.4">402-LF</text>
<text x="306.2" y="48.9">20%</text>
<text x="328.8" y="50.7">2</text>
<text x="331" y="52.4">201</text>
<text x="331" y="51.3">X5R</text>
<text x="331" y="48.9">10%</text>
<text x="331" y="50">6.3V</text>
<text x="61.6" y="59.2">1</text>
<text x="90.7" y="57.4">1</text>
<text x="282.8" y="59.8">1</text>
<text x="286.9" y="55.4">33.6MHZ-2.5PPM</text>
<text x="289.6" y="56.7">2.5X2-SM</text>
<text x="301" y="59.8">3</text>
<text x="61.6" y="64.7">2</text>
<text x="63.8" y="65.1">X5R</text>
<text x="63.8" y="62.9">10%</text>
<text x="63.8" y="64">6.3V</text>
<text x="75.3" y="65.7">6.3V</text>
<text x="75.3" y="64.7">10%</text>
<text x="90.7" y="62.9">2</text>
<text x="92.8" y="62.2">6.3V</text>
<text x="92.8" y="63.4">CERM-X5R</text>
<text x="92.8" y="64.5">402</text>
<text x="92.8" y="61.1">10%</text>
<text x="115.5" y="60.4">1</text>
<text x="115.5" y="65.9">2</text>
<text x="117.7" y="65.1">6.3V</text>
<text x="117.7" y="64">10%</text>
<text x="153.1" y="61.7">1</text>
<text x="155.3" y="65.3">10%</text>
<text x="165.8" y="60.4">1</text>
<text x="165.8" y="65.9">2</text>
<text x="168" y="64">10%</text>
<text x="168" y="65.1">6.3V</text>
<text x="209.5" y="60.4">1</text>
<text x="209.5" y="65.9">2</text>
<text x="211.7" y="64">10%</text>
<text x="211.7" y="65.1">6.3V</text>
<text x="63.8" y="66.4">201</text>
<text x="75.3" y="67">CERM-X5R</text>
<text x="75.3" y="68.2">402</text>
<text x="117.7" y="66.4">X5R</text>
<text x="117.7" y="67.6">201</text>
<text x="153.1" y="67.1">2</text>
<text x="155.3" y="68.8">402</text>
<text x="155.3" y="66.4">6.3V</text>
<text x="155.3" y="67.6">CERM</text>
<text x="168" y="66.4">X5R</text>
<text x="168" y="67.6">201</text>
<text x="211.7" y="66.4">X5R</text>
<text x="211.7" y="67.6">201</text>
<text x="293.7" y="67.7">2</text>
<text x="167.9" y="92.8">1</text>
<text x="171.2" y="95.4">5%</text>
<text x="175.6" y="92.8">2</text>
<text x="396.5" y="94.3">F-ST-SM</text>
<text x="51.2" y="98">1</text>
<text x="53.4" y="101.6">10%</text>
<text x="142.2" y="99.9">1</text>
<text x="169.8" y="96.5">1/20W</text>
<text x="170.8" y="99">201</text>
<text x="171.2" y="97.7">MF</text>
<text x="206.4" y="97.4">1</text>
<text x="208.6" y="101">5%</text>
<text x="218.5" y="97.4">1</text>
<text x="220.7" y="101">10%</text>
<text x="361.3" y="97.6">1</text>
<text x="363.2" y="101.4">1/16W</text>
<text x="364.6" y="100.2">5%</text>
<text x="369" y="97.6">2</text>
<text x="51.2" y="103.5">2</text>
<text x="53.4" y="104">X5R</text>
<text x="53.4" y="105.2">201</text>
<text x="53.4" y="102.7">6.3V</text>
<text x="142.2" y="105.3">2</text>
<text x="144.4" y="104.6">6.3V</text>
<text x="144.4" y="105.8">X5R</text>
<text x="144.4" y="107">201</text>
<text x="144.4" y="103.5">10%</text>
<text x="167.9" y="107.4">1</text>
<text x="175.6" y="107.4">2</text>
<text x="206.4" y="102.9">2</text>
<text x="208.6" y="103.3">NPO</text>
<text x="208.6" y="102.1">25V</text>
<text x="208.6" y="104.6">201</text>
<text x="218.5" y="102.9">2</text>
<text x="220.7" y="103.3">X5R</text>
<text x="220.7" y="104.6">201</text>
<text x="220.7" y="102.1">6.3V</text>
<text x="353.7" y="106.5">1</text>
<text x="363.2" y="102.6">MF-LF</text>
<text x="364.2" y="103.8">402</text>
<text x="380.4" y="105.9">1</text>
<text x="169.8" y="111.1">1/20W</text>
<text x="170.8" y="113.6">201</text>
<text x="171.2" y="109.9">5%</text>
<text x="171.2" y="112.3">MF</text>
<text x="353.7" y="112">2</text>
<text x="355.9" y="112.5">NPO</text>
<text x="355.9" y="111.2">25V</text>
<text x="355.9" y="113.7">201</text>
<text x="355.9" y="110.2">5%</text>
<text x="380.4" y="111.4">2</text>
<text x="382.5" y="113.1">201</text>
<text x="382.5" y="110.6">25V</text>
<text x="382.5" y="111.9">NPO</text>
<text x="382.5" y="109.5">5%</text>
<text x="60.6" y="120.4">2</text>
<text x="61.5" y="125.3">6.3V</text>
<text x="62" y="124.1">10%</text>
<text x="65.2" y="120.4">1</text>
<text x="61.5" y="126.5">CERM</text>
<text x="62" y="127.7">402</text>
<text x="195.2" y="129.4" transform="rotate(-90 195.2 129.4)">2</text>
<text x="217.9" y="131.3">1</text>
<text x="232.5" y="126.5">1</text>
<text x="232.5" y="131.9">2</text>
<text x="234.7" y="131.3">6.3V</text>
<text x="234.7" y="130.2">10%</text>
<text x="247.6" y="126.5">1</text>
<text x="247.6" y="131.9">2</text>
<text x="249.9" y="131.3">25V</text>
<text x="249.9" y="130.2">5%</text>
<text x="195.2" y="137.1" transform="rotate(-90 195.2 137.1)">1</text>
<text x="197.7" y="133.8" transform="rotate(-90 197.7 133.8)">5%</text>
<text x="198.9" y="135.2" transform="rotate(-90 198.9 135.2)">1/20W</text>
<text x="200.2" y="133.8" transform="rotate(-90 200.2 133.8)">MF</text>
<text x="201.3" y="134.2" transform="rotate(-90 201.3 134.2)">201</text>
<text x="217.9" y="136.8">2</text>
<text x="220.1" y="137.3">X5R</text>
<text x="220.1" y="135">10%</text>
<text x="220.1" y="136.1">6.3V</text>
<text x="234.7" y="132.4">X5R</text>
<text x="234.7" y="133.6">201</text>
<text x="249.9" y="132.4">NPO</text>
<text x="249.9" y="133.6">201</text>
<text x="282.8" y="137.4">1</text>
<text x="48.3" y="141.7">1</text>
<text x="59.1" y="141.7">1</text>
<text x="195.2" y="142.2" transform="rotate(-90 195.2 142.2)">2</text>
<text x="220.1" y="138.5">201</text>
<text x="284" y="142.9">1/20W</text>
<text x="284" y="141.7">5%</text>
<text x="49.4" y="149.5">201</text>
<text x="49.4" y="145.9">1%</text>
<text x="49.4" y="148.4">MF</text>
<text x="49.4" y="147.1">1/20W</text>
<text x="60.4" y="147.1">1/20W</text>
<text x="60.4" y="145.9">1%</text>
<text x="60.4" y="148.4">MF</text>
<text x="60.4" y="149.5">201</text>
<text x="195.2" y="149.9" transform="rotate(-90 195.2 149.9)">1</text>
<text x="197.7" y="146.5" transform="rotate(-90 197.7 146.5)">5%</text>
<text x="198.9" y="148" transform="rotate(-90 198.9 148)">1/20W</text>
<text x="200.2" y="146.5" transform="rotate(-90 200.2 146.5)">MF</text>
<text x="201.3" y="147" transform="rotate(-90 201.3 147)">201</text>
<text x="282.8" y="145.9">2</text>
<text x="284" y="145.3">201</text>
<text x="284" y="144">MF</text>
<text x="48.3" y="150.1">2</text>
<text x="59.1" y="150.1">2</text>
<text x="293.1" y="156.8">1</text>
<text x="295.3" y="160.5">10%</text>
<text x="295.3" y="161.6">10V</text>
<text x="307" y="156.2">1</text>
<text x="307" y="161.7">2</text>
<text x="309.2" y="160.9">25V</text>
<text x="309.2" y="159.9">5%</text>
<text x="293.1" y="162.2">2</text>
<text x="295.3" y="162.8">X5R</text>
<text x="295.3" y="163.9">201</text>
<text x="309.2" y="163.4">201</text>
<text x="309.2" y="162.2">CERM</text>
<text x="42.8" y="173.8">1</text>
<text x="43.9" y="178">1%</text>
<text x="43.9" y="179.3">1/20W</text>
<text x="42.8" y="182.2">2</text>
<text x="43.9" y="180.5">MF</text>
<text x="43.9" y="181.6">201</text>
<text x="66.4" y="180.5">1</text>
<text x="67.6" y="184.7">1%</text>
<text x="67.6" y="185.9">1/20W</text>
<text x="76.7" y="180.5">1</text>
<text x="77.9" y="184.7">1%</text>
<text x="77.9" y="185.9">1/20W</text>
<text x="177" y="182.9">1</text>
<text x="182.2" y="185.4">0201</text>
<text x="190.7" y="182.9">2</text>
<text x="66.4" y="188.9">2</text>
<text x="67.6" y="188.3">201</text>
<text x="67.6" y="187.1">MF</text>
<text x="76.7" y="188.9">2</text>
<text x="77.9" y="187.1">MF</text>
<text x="77.9" y="188.3">201</text>
<text x="303.1" y="192">1</text>
<text x="316.7" y="192">2</text>
<text x="326.1" y="189.2">1</text>
<text x="329.5" y="191.7">5%</text>
<text x="333.8" y="189.2">2</text>
<text x="354" y="188.9">2</text>
<text x="358.6" y="188.9">1</text>
<text x="262.8" y="197.4">1</text>
<text x="308.3" y="194.5">0201</text>
<text x="328" y="192.9">1/20W</text>
<text x="329" y="195.4">201</text>
<text x="329.5" y="194.2">MF</text>
<text x="351.9" y="192.6">+/-0.25PF%</text>
<text x="353.4" y="195">NP0-C0G</text>
<text x="355.3" y="193.7">25V</text>
<text x="355.3" y="196.2">201</text>
<text x="262.8" y="202.9">2</text>
<text x="265" y="203.4">NPO</text>
<text x="265" y="202.1">25V</text>
<text x="265" y="201">5%</text>
<text x="299.1" y="198.7">1</text>
<text x="301.3" y="203.4">25V</text>
<text x="301.3" y="202.3">5%</text>
<text x="265" y="204.6">201</text>
<text x="299.1" y="204.1">2</text>
<text x="301.3" y="204.6">NPO</text>
<text x="301.3" y="205.8">201</text>
<text x="320" y="206.5">1</text>
<text x="313.9" y="215.3">0201</text>
<text x="37.9" y="217.5">1</text>
<text x="39.1" y="221.7">1%</text>
<text x="51.2" y="216.9">1</text>
<text x="52.5" y="221.1">1%</text>
<text x="64" y="216.9">1</text>
<text x="65.2" y="221.1">1%</text>
<text x="76.7" y="217.5">1</text>
<text x="77.9" y="221.7">1%</text>
<text x="320" y="220.4">2</text>
<text x="37.9" y="225.9">2</text>
<text x="39.1" y="222.9">1/20W</text>
<text x="39.1" y="225.3">201</text>
<text x="39.1" y="224.1">MF</text>
<text x="51.2" y="225.3">2</text>
<text x="52.5" y="223.5">MF</text>
<text x="52.5" y="224.7">201</text>
<text x="52.5" y="222.3">1/20W</text>
<text x="64" y="225.3">2</text>
<text x="65.2" y="223.5">MF</text>
<text x="65.2" y="222.3">1/20W</text>
<text x="65.2" y="224.7">201</text>
<text x="76.7" y="225.9">2</text>
<text x="77.9" y="224.1">MF</text>
<text x="77.9" y="222.9">1/20W</text>
<text x="77.9" y="225.3">201</text>
<text x="322.2" y="232.6">1</text>
<text x="322.2" y="238">2</text>
<text x="324.4" y="237.3">10V</text>
<text x="324.4" y="236.2">10%</text>
<text x="324.4" y="239.7">201</text>
<text x="324.4" y="238.5">X5R</text>
</g>
<g font-size="1">
<text x="185.1" y="35.9">10</text>
<text x="224.1" y="36.2">2</text>
<text x="225.6" y="36.2">4</text>
<text x="227" y="36.2">5</text>
<text x="228.5" y="36.2">6</text>
<text x="230" y="36.2">7</text>
<text x="231.4" y="36.2">9</text>
<text x="232.8" y="36.2">11</text>
<text x="368.4" y="38">6</text>
<text x="329" y="60.4">10</text>
<text x="90.8" y="79.2">10</text>
<text x="194.4" y="93.2">4</text>
<text x="195.8" y="93.2">6</text>
<text x="197.4" y="93.2">7</text>
<text x="198.8" y="93.2">8</text>
<text x="269" y="101.6">10</text>
<text x="269" y="98">11</text>
<text x="194.4" y="107.7">6</text>
<text x="195.8" y="107.7">10</text>
<text x="26.5" y="108.3">10</text>
<text x="72.3" y="120.8">10</text>
<text x="210.1" y="125.9">10</text>
<text x="259.1" y="132.5">10</text>
<text x="261.3" y="132.5">6</text>
<text x="26.5" y="138">10</text>
<text x="187.1" y="141.1">10</text>
<text x="187.1" y="145.9">4</text>
<text x="59.8" y="152.9">4</text>
<text x="59.8" y="155.4">4</text>
<text x="43.5" y="160.5">10</text>
<text x="43.5" y="158">10</text>
<text x="43.5" y="162.8">10</text>
<text x="43.5" y="165.3">10</text>
<text x="187.1" y="165.3">4</text>
<text x="26.5" y="170.7">10</text>
<text x="66.2" y="170.1">4</text>
<text x="187.1" y="170.1">10</text>
<text x="66.2" y="175">4</text>
<text x="27.3" y="186.5">4</text>
<text x="404.8" y="189.5">10</text>
<text x="54.2" y="193.2">8</text>
<text x="55.6" y="193.2">4</text>
<text x="95" y="203.5">10</text>
<text x="95" y="205.9">10</text>
<text x="95" y="208.3">10</text>
<text x="95" y="210.8">10</text>
</g>
</svg>
